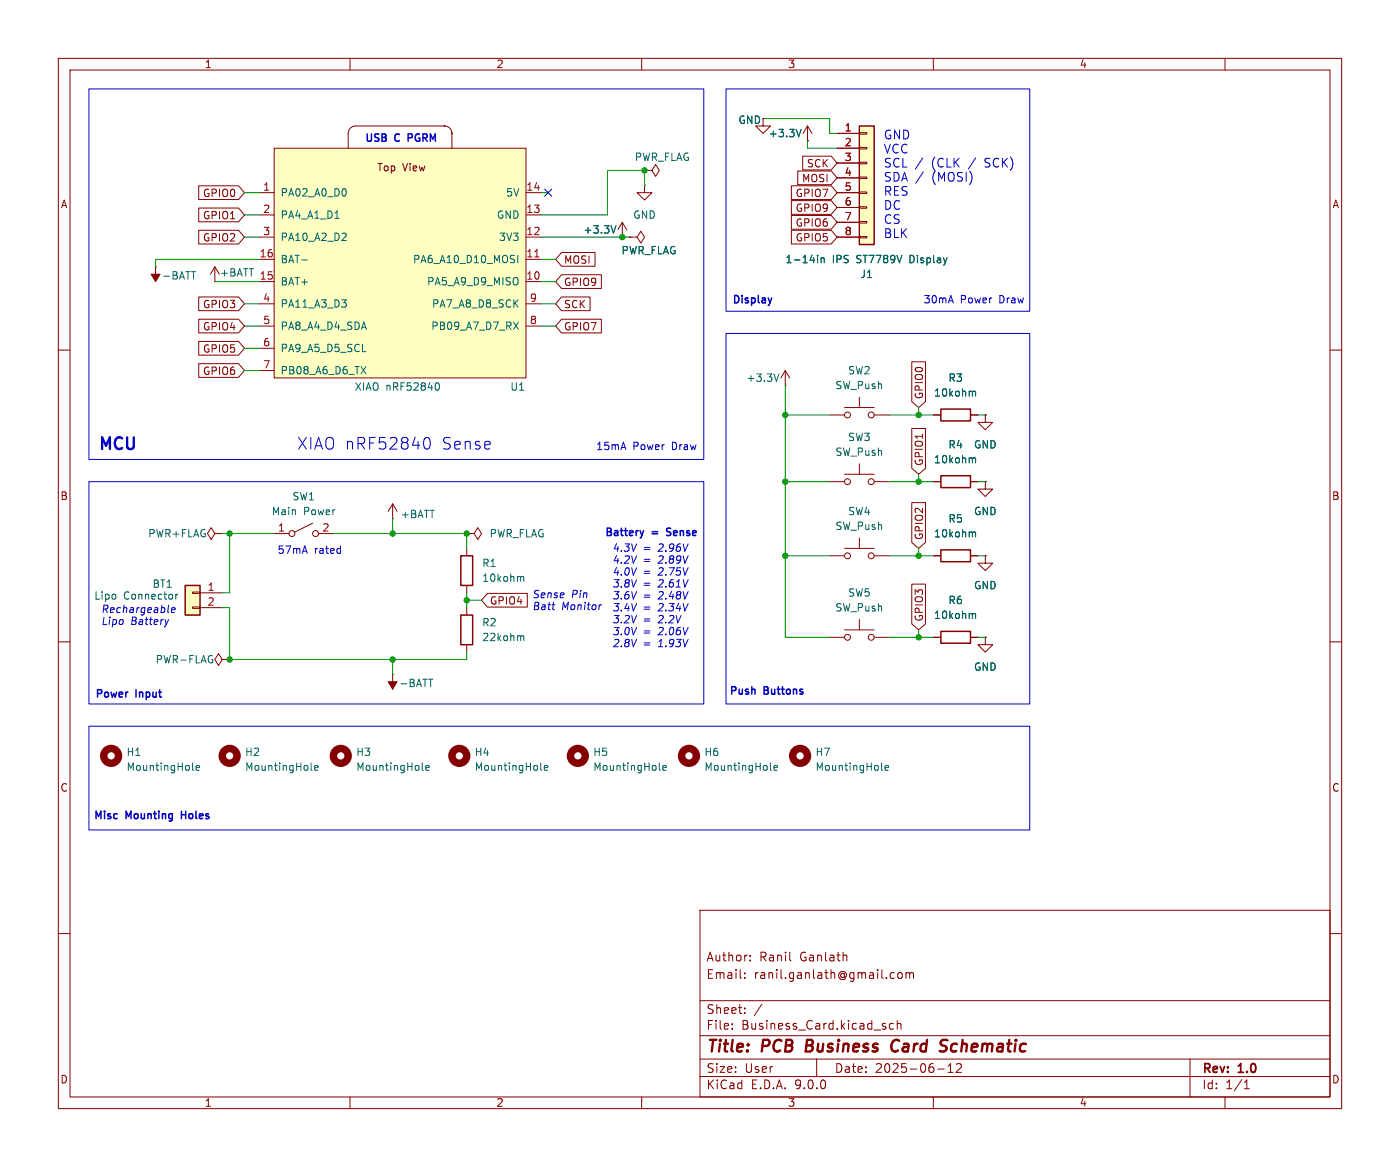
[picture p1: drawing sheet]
<svg xmlns="http://www.w3.org/2000/svg" width="240mm" height="200mm" viewBox="0 0 240 200" stroke-linecap="round" stroke-linejoin="round" font-family="sans-serif">
<g fill="none" stroke="#840000" stroke-width=".17">
<path d="M10 10h220v180h-220zM12 12h216v176h-216zM60 10v2M110 10v2M160 10v2M210 10v2M110.5 31.8v1.2h1.3l-1.3 1.3-1.3-1.3h1.3M110.5 31.8h.1M107.9 40.6h1.3l.7-1 .6 1-.6 1.1-.7-1.1M107.9 40.6h.1M10 60h2M134.6 66h.1"/>
<path d="M134.6 63.5l-.7 1.3M134.6 63.5l.8 1.3M134.6 63.5v2.5M228 60h2M160 82.6h1.3M166.4 82.6h1.2M168.9 82.6v1.2h1.3l-1.3 1.3-1.3-1.3h1.3M168.9 82.6h.1M10 110h2M142.2 109.2h2.6M144.8 108h5.1M147.3 106.2v1.8"/>
<path d="M149.9 109.2h2.5M228 110h2M120 156h108v32h-108zM10 160h2M120 177.5h108M120 171.5h108M125.5 176.2v.2M125.5 175.5v.1M127.7 173.5v.2M127.7 166.8v.1M127.7 167.5v.2M127.7 172.8v.1"/>
<path d="M128.6 164.5v.2M128.6 163.8v.1M130.6 172.1l-1.3 1.9M135.5 164.6l.1 .1M145 163.7l.2 .2v.8M151.7 175.9l.2 .2-.2 .3M151.7 175.4l.1 .1M152.7 167.6h.6M152.7 166.8h.6M153.2 175.5l-.5-.1-.2 .3v.4l.1 .2h.6M153.8 175.5l.2-.1 .4 .1 .1 .9M153.8 174.9v1.5"/>
<path d="M154 166.8l.4-.1 .3 .3v.4l-.3 .3-.4-.1-.1-.2v-.4zM155.3 166.8l.4-.1 .3 .2M155.3 166.7v1M156 166.9l.2-.2 .3 .1 .1 .9M156 166.9v.8M228 160h2M60 188v2M110 188v2M120 184.5h108M120 181.5h108M140 181.5v3M160 188v2"/>
<path d="M160.7 183.2h1.2M162.5 183.8h.9M162.5 182.7l.5-.4v1.5M164 182.4l.2-.1h.3l.2 .1 .1 .3-.1 .2-.8 .9h.9M204 181.5v6.5M210 188v2M213.3 186.6h.9M213.3 185.5l.4-.4v1.5"/>
<circle cx="145.3" cy="109.2" r=".51"/>
<circle cx="149.4" cy="109.2" r=".51"/>
</g>
<path d="M138.4 178.2l-.3 2h.8M153.8 178.2a1.13 1.13 0 0 0-1 .7 1.13 1.13 0 0 0 .3 1.2l.2 .1 .5-.1M161.7 178.2l.7 .1M161.9 179.3a.46 .46 0 0 1 .4 .4 .46 .46 0 0 1-.3 .4" fill="none" stroke="#840000" stroke-width=".4"/>
<path d="M133.5 64.1l-.4 1.2M166.8 78.5h.4v.8M132.1 131.8l.2 .2M132.7 131.6l.6-.1-.1-.3h-.3l-.2 .2v.6h.5" fill="none" stroke="#006464" stroke-width=".17"/>
<path d="M161.3 81.5h5.1v2.1h-5.1z" fill="none" stroke="#840000" stroke-width=".25"/>
<circle cx="118.1" cy="129.5" r="1.27" fill="none" stroke="#840000" stroke-width="1.3"/>
<path d="M47 25.4h43.2v39.4h-43.2z" fill="#ffffc2"/>
<g fill="none" stroke="#840000" stroke-width=".17">
<path d="M44.4 33h2.6M44.4 36.8h2.6M47 25.4h43.2v39.4h-43.2zM59.7 25.4v-2.5a1.27 1.27 0 0 1 1.3-1.3h15.2a1.27 1.27 0 0 1 1.3 1.3v2.5M90.2 33h2.5M90.2 36.8h2.5M110.5 29.2h1.3l.6-1 .6 1-.6 1-.6-1M110.5 29.2h.1M44.4 40.6h2.6M44.4 44.5h2.6M44.4 48.3h2.6M44.4 52.1h2.6"/>
<path d="M44.4 55.9h2.6M44.4 59.7h2.6M90.2 40.6h2.5M90.2 44.5h2.5M90.2 48.3h2.5M90.2 52.1h2.5M90.2 55.9h2.5M44.4 63.5h2.6M160 71.1h1.3M166.4 71.1h1.2M80 91.4h1.3l.6-1 .6 1-.6 1.1-.6-1.1M80 91.4h.1"/>
<path d="M38.1 113l-.6-1-.7 1 .7 1 .6-1h1.3M39.4 113h.1M67.3 115.6h.1M67.3 115.6v2.5"/>
</g>
<g fill="#840000" stroke="#840000" stroke-width=".17">
<path d="M66.5 116.8h1.6l-.8 1.3z"/>
<circle cx="76.2" cy="21.6" r=".08"/>
<circle cx="77.5" cy="22.9" r=".08"/>
</g>
<g fill="none" stroke="#006464" stroke-width=".17">
<path d="M57.4 37.4h.7M59.2 32.5l.2 .3-.2 .7M51.7 44.5h1M58.6 51.4h.8l-.5 .5M59.2 40l.2 .2-.1 .3-.7 .7h.8M59.2 51.9l.2 .2-.2 .5M88 55.2l.9 1.3M88.8 43.8v1.2M88.9 55.2l-.9 1.3M61.9 62.8l.8 1.3M62.7 62.8l-.8 1.3M74.9 65.6a.68 .68 0 0 1 .4 .6 .68 .68 0 0 1-.4 .7"/>
<path d="M166.8 67.1h.4v.8M36.2 113.1h.3v.4l-.3 .1M36.3 112.3l.1 .1M73.5 116.4h.7M33 131.8l.2 .2M33.6 131.6l.6-.1v-.3h-.4l-.2 .2 .1 .6h.5M53.3 131.8l.2 .2M53.9 131.6l.6-.1v-.3h-.4l-.2 .2 .1 .6h.5"/>
</g>
<path d="M91.7 44h.7" fill="none" stroke="#a90000" stroke-width=".17"/>
<g fill="none" stroke="#840000" stroke-width="1.3">
<circle cx="19" cy="129.5" r="1.27"/>
<circle cx="39.4" cy="129.5" r="1.27"/>
</g>
<path d="M161.3 70.1h5.1v2h-5.1z" fill="none" stroke="#840000" stroke-width=".25"/>
<path d="M147.3 21.6h2.6v20.3h-2.6z" fill="#ffffc2"/>
<path d="M147.3 21.6h2.6v20.3h-2.6zM79 95.3h2v5h-2z" fill="none" stroke="#840000" stroke-width=".25"/>
<g fill="none" stroke="#840000" stroke-width=".17">
<path d="M130.8 20.3v1.3h1.3l-1.3 1.3-1.3-1.3h1.3M138.4 24.1h.1M138.4 21.6l-.7 1.3M138.4 21.6l.8 1.3M138.4 21.6v2.5M143.5 22.9h3.8M143.5 25.4h3.8M143.5 27.9h3.8M143.5 30.5h3.8M143.5 33h3.8M143.5 35.6h3.8M143.5 38.1h3.8"/>
<path d="M147.3 22.7h1.3v.3h-1.3zM147.3 25.3h1.3v.2h-1.3zM147.3 27.8h1.3v.3h-1.3zM147.3 30.4h1.3v.2h-1.3zM147.3 32.9h1.3v.2h-1.3zM147.3 35.4h1.3v.3h-1.3zM147.3 38h1.3v.2h-1.3zM143.5 40.6h3.8M147.3 40.5h1.3v.3h-1.3zM142.2 71.1h2.6M144.8 69.9h5.1M147.3 68.1v1.8"/>
<path d="M149.9 71.1h2.5M168.9 71.1v1.3h1.3l-1.3 1.3-1.3-1.3h1.3M168.9 71.1h.1M47 91.4h2.5M53.6 89.7l-3.1 1.5M54.6 91.4h2.5M67.3 88.9h.1M67.3 86.4l-.8 1.2M67.3 86.4l.8 1.2M67.3 86.4v2.5M80 94v1.3M80 100.3v1.3"/>
<circle cx="145.3" cy="71.1" r=".51"/>
<circle cx="149.4" cy="71.1" r=".51"/>
<circle cx="50" cy="91.4" r=".51"/>
<circle cx="54.1" cy="91.4" r=".51"/>
</g>
<path d="M137.3 22.2l-.4 1.2M140.2 43.8v.1M140.2 44.2v.8M140.8 44.2v.8M140.8 44.3l.1-.1h.3l.1 .8M89.3 98.9h.4l.1 .7M72.4 131.8l.2 .2M73 131.6l.6-.1-.1-.3h-.3l-.2 .2v.6h.5" fill="none" stroke="#006464" stroke-width=".17"/>
<circle cx="58.4" cy="129.5" r="1.27" fill="none" stroke="#840000" stroke-width="1.3"/>
<path d="M31.7 100.3h2.6v5.1h-2.6z" fill="#ffffc2"/>
<path d="M161.3 94.2h5.1v2.1h-5.1zM31.7 100.3h2.6v5.1h-2.6zM79 105.4h2v5.1h-2zM161.3 108.2h5.1v2h-5.1z" fill="none" stroke="#840000" stroke-width=".25"/>
<g fill="none" stroke="#840000" stroke-width=".17">
<path d="M34.1 31.8h6.8l1 1.2-1 1.2h-6.8zM34.1 35.7h6.8l1 1.1-1 1.2h-6.8zM34.1 39.5h6.8l1 1.1-1 1.2h-6.8zM106.7 38.1l-.8 1.3M106.7 38.1l.7 1.3M106.7 38.1v2.5M135.7 34.4h6.8l1 1.2-1 1.1h-6.8zM135.7 36.9h6.8l1 1.2-1 1.2h-6.8zM135.7 39.5h6.8l1 1.1-1 1.2h-6.8zM135.7 31.8h6.8l1 1.2-1 1.2h-6.8zM136.8 29.3h5.7l1 1.2-1 1.2h-5.7zM137.6 26.8h4.9l1 1.1-1 1.2h-4.9z"/>
<path d="M138.4 24.1h.1M143.5 22.9h3.8M143.5 25.4h3.8M143.5 27.9h3.8M143.5 30.5h3.8M143.5 33h3.8M143.5 35.6h3.8M143.5 38.1h3.8M26.7 45.7h.1M26.7 45.7v2.6M34.1 58.5h6.8l1 1.2-1 1.2h-6.8zM34.1 54.7h6.8l1 1.2-1 1.2h-6.8z"/>
<path d="M34.1 50.9h6.8l1 1.2-1 1.1h-6.8zM36.8 48.3h.1M36.8 45.7l-.7 1.3M36.8 45.7l.8 1.3M36.8 45.7v2.6M96.3 43.3h5.7v2.3h-5.7l-1.1-1.1zM96.3 54.7h6.8v2.4h-6.8l-1.1-1.2zM96.3 47.1h6.8v2.3h-6.8l-1.1-1.1zM96.3 50.9h4.9v2.3h-4.9l-1.1-1.1zM106.7 40.6h.1M107.9 40.6h.1M143.5 40.6h3.8"/>
<path d="M34.1 62.3h6.8l1 1.2-1 1.2h-6.8zM147.3 79.5v1.8M156.3 73.4h2.4v6.9l-1.2 1-1.2-1zM156.3 62h2.4v6.8l-1.2 1.1-1.2-1.1zM160 71.1h1.3M166.4 71.1h1.2M168.9 71.1h.1M36.8 91.4l-.6-1-.6 1 .6 1.1 .6-1.1h1.3M38.1 91.4h.1M142.2 82.6h2.6M142.2 95.3h2.6M144.8 81.3h5.1"/>
<path d="M144.8 94h5.1M147.3 92.2v1.8M149.9 82.6h2.5M149.9 95.3h2.5M156.3 86.1h2.4v6.9l-1.2 1-1.2-1zM160 82.6h1.3M160 95.3h1.3M166.4 82.6h1.2M166.4 95.3h1.2M168.9 95.3v1.2h1.3l-1.3 1.3-1.3-1.3h1.3M168.9 95.3h.1M168.9 82.6h.1"/>
<path d="M33 101.5h1.3v.2h-1.3zM33 104h1.3v.3h-1.3zM34.3 101.6h3.8M34.3 104.1h3.8M80 104.1v1.3M80 110.5v1.3M83.6 101.7h6.8v2.3h-6.8l-1.1-1.1zM156.3 100.1h2.4v6.8l-1.2 1.1-1.2-1.1zM160 109.2h1.3M166.4 109.2h1.2M168.9 109.2v1.3h1.3l-1.3 1.3-1.3-1.3h1.3M168.9 109.2h.1"/>
<circle cx="145.3" cy="95.3" r=".51"/>
<circle cx="145.3" cy="82.6" r=".51"/>
<circle cx="149.4" cy="95.3" r=".51"/>
<circle cx="149.4" cy="82.6" r=".51"/>
</g>
<g fill="none" stroke="#006464" stroke-width=".17">
<path d="M105.6 38.7l-.4 1.2M137.3 22.2l-.4 1.2M32.8 46.6h.7M140.2 43.8v.1M140.2 44.2v.8M140.8 44.2v.8M140.8 44.3l.1-.1h.3l.1 .8M166.8 67.1h.4v.8M166.8 78.5h.4v.8M166.8 91.2h.4v.8M30.1 101.8v.9M30.5 101.8l-.4 .3"/>
<path d="M89.3 109h.4l.1 .8M166.8 105.2h.4v.8M92.7 131.8l.2 .2M93.3 131.6l.6-.1-.1-.3h-.3l-.2 .2 .1 .6h.4M113 131.8l.2 .2M113.6 131.6l.6-.1v-.3h-.4l-.2 .2 .1 .6h.5M151.1 131.8l.2 .2M151.7 131.6l.6-.1v-.3h-.4l-.2 .2 .1 .6h.5"/>
</g>
<g fill="none" stroke="#840000" stroke-width="1.3">
<circle cx="78.7" cy="129.5" r="1.27"/>
<circle cx="99.1" cy="129.5" r="1.27"/>
<circle cx="137.2" cy="129.5" r="1.27"/>
</g>
<path d="M25.9 47h1.5l-.7 1.3z" fill="#840000" stroke="#840000" stroke-width=".17"/>
<g fill="none" stroke="#009600" stroke-width=".17">
<path d="M41.9 36.8h2.5M41.9 33h2.5M92.7 33h1.3M110.5 31.8v-2.6h-6.4v7.6h-11.4M130.8 20.3h11.4v2.6h1.3M138.4 24.1v1.3h5.1M36.8 48.3h7.6M41.9 55.9h2.5M41.9 52.1h2.5M41.9 40.6h2.5M41.9 59.7h2.5M44.4 44.5h-17.7v1.2"/>
<path d="M92.7 55.9h2.5M92.7 52.1h2.5M92.7 44.5h2.5M92.7 48.3h2.5M92.7 40.6h15.2M41.9 63.5h2.5M134.6 71.1h7.6M134.6 66v43.2h7.6M152.4 71.1h7.6M157.5 69.9v1.2M167.6 71.1h1.3M38.1 91.4h8.9"/>
<path d="M39.4 91.4v10.2h-1.3M57.1 91.4h22.9v2.6M67.3 88.9v2.5M134.6 95.3h7.6M134.6 82.6h7.6M152.4 95.3h7.6M152.4 82.6h7.6M157.5 81.3v1.3M157.5 94v1.3M167.6 95.3h1.3M167.6 82.6h1.3M38.1 104.1h1.3v8.9h40.6v-1.2"/>
<path d="M67.3 113v2.6M80 101.6v2.5M80 102.9h2.5M152.4 109.2h7.6M157.5 108v1.2M167.6 109.2h1.3"/>
</g>
<path d="M93.4 32.4l1.2 1.2M94.6 32.4l-1.2 1.2" fill="none" stroke="#000084" stroke-width=".17"/>
<path d="M70 23.6h.5M70.5 22.9h-.5v1.3M110.3 90.9l-.3 .9M114.3 91.7l.1 .1M114.3 90.6v.4M31.1 139v1.3M31.1 139.6h.7" fill="none" stroke="#0000c2" stroke-width=".25"/>
<path d="M15.2 15.2h105.4v63.5h-105.4zM124.5 15.2h52v38.1h-52zM158.2 27.1l-1.3 1.9M158.3 29.5l-1.3 1.9M124.5 57.2h52v63.5h-52zM72.9 75.1a.47 .47 0 0 1 .8 .2 1.03 1.03 0 0 1-.6 1.7l-.2-.1M15.2 82.6h105.4v38.1h-105.4zM28.9 106.2l-.4 .8M29.4 104.6l.6-.2v-.2l-.4-.1-.2 .2v.6h.5M94.7 103.6h.4M103.1 103.6l-.2 .1M15.2 124.5h161.3v17.7h-161.3z" fill="none" stroke="#0000c2" stroke-width=".17"/>
<g fill="#009600" stroke="#009600" stroke-width=".17">
<circle cx="157.5" cy="82.6" r=".46"/>
<circle cx="157.5" cy="95.3" r=".46"/>
<circle cx="134.6" cy="95.3" r=".46"/>
<circle cx="134.6" cy="82.6" r=".46"/>
<circle cx="134.6" cy="71.1" r=".46"/>
<circle cx="157.5" cy="71.1" r=".46"/>
<circle cx="106.7" cy="40.6" r=".46"/>
<circle cx="157.5" cy="109.2" r=".46"/>
<circle cx="110.5" cy="29.2" r=".46"/>
<circle cx="80" cy="91.4" r=".46"/>
<circle cx="67.3" cy="91.4" r=".46"/>
<circle cx="39.4" cy="113" r=".46"/>
<circle cx="39.4" cy="91.4" r=".46"/>
<circle cx="67.3" cy="113" r=".46"/>
<circle cx="80" cy="102.9" r=".46"/>
</g>
<g font-size="2.8" fill="#0000c2">
<text x="16.8" y="77.2">MCU</text>
<text x="50.8" y="77.2">XIAO nRF52840</text>
<text x="75.7" y="77.2">Sense</text>
</g>
<g font-size="2.8" fill="#840000">
<text x="121" y="180.9">Title:</text>
<text x="130.7" y="180.9">PCB</text>
<text x="139" y="180.9">Business</text>
<text x="154.4" y="180.9">Card</text>
<text x="163.6" y="180.9">Schematic</text>
</g>
<g font-size="2.1" fill="#0000c2">
<text x="151.4" y="24">GND</text>
<text x="151.4" y="26.4">VCC</text>
<text x="151.4" y="28.8">SCL /</text>
<text x="159.7" y="28.8">(CLK</text>
<text x="166.3" y="28.8">/</text>
<text x="169.2" y="28.8">SCK)</text>
<text x="151.4" y="31.2">SDA /</text>
<text x="151.4" y="33.7">RES</text>
<text x="159.8" y="31.2">(MOSI)</text>
<text x="151.4" y="36.1">DC</text>
<text x="151.4" y="38.5">CS</text>
<text x="151.4" y="40.9">BLK</text>
</g>
<g font-size="2.1" fill="#840000">
<text x="121" y="168">Email:</text>
<text x="121" y="165">Author:</text>
<text x="129.2" y="168">ranil.ganlath@gmail.com</text>
<text x="130.2" y="165">Ranil</text>
<text x="137.2" y="165">Ganlath</text>
<text x="121" y="174">Sheet:</text>
<text x="121" y="176.7">File:</text>
<text x="127.1" y="176.7">Business_Card.kicad_sch</text>
<text x="121" y="184.1">Size:</text>
<text x="127.7" y="184.1">User</text>
<text x="143" y="184.1">Date:</text>
<text x="150" y="184.1">2025-06-12</text>
<text x="206" y="184.3">Rev:</text>
<text x="212.4" y="184.3">1.0</text>
<text x="121" y="186.9">KiCad</text>
<text x="128.7" y="186.9">E.D.A.</text>
<text x="136.3" y="186.9">9.0.0</text>
<text x="206" y="186.9">Id:</text>
<text x="210.1" y="186.9">1/1</text>
</g>
<g font-size="1.8" fill="#840000">
<text x="35" y="11.9">1</text>
<text x="85" y="11.9">2</text>
<text x="135" y="11.9">3</text>
<text x="185" y="11.9">4</text>
<text x="126.5" y="21.4">GND</text>
<text x="64.6" y="29.6">Top</text>
<text x="69" y="29.6">View</text>
<text x="138.2" y="28.9">SCK</text>
<text x="10.3" y="35.9">A</text>
<text x="34.7" y="34">GPIO0</text>
<text x="136.3" y="34">GPIO7</text>
<text x="137.4" y="31.4">MOSI</text>
<text x="228.3" y="35.9">A</text>
<text x="34.7" y="37.8">GPIO1</text>
<text x="34.7" y="41.6">GPIO2</text>
<text x="136.3" y="36.5">GPIO9</text>
<text x="136.3" y="39.1">GPIO6</text>
<text x="136.3" y="41.6">GPIO5</text>
<text x="96.6" y="45.4">MOSI</text>
<text x="34.7" y="53">GPIO3</text>
<text x="96.6" y="49.2">GPIO9</text>
<text x="96.6" y="53">SCK</text>
<text x="34.7" y="56.8">GPIO4</text>
<text x="96.6" y="56.8">GPIO7</text>
<text x="34.7" y="60.6">GPIO5</text>
<text x="34.7" y="64.5">GPIO6</text>
<text x="158.4" y="68.5" transform="rotate(-90 158.4 68.5)">GPIO0</text>
<text x="158.4" y="79.9" transform="rotate(-90 158.4 79.9)">GPIO1</text>
<text x="10.3" y="85.9">B</text>
<text x="228.3" y="85.9">B</text>
<text x="158.4" y="92.6" transform="rotate(-90 158.4 92.6)">GPIO2</text>
<text x="83.9" y="103.8">GPIO4</text>
<text x="158.4" y="106.6" transform="rotate(-90 158.4 106.6)">GPIO3</text>
<text x="10.3" y="135.9">C</text>
<text x="228.3" y="135.9">C</text>
<text x="10.3" y="185.9">D</text>
<text x="228.3" y="185.9">D</text>
<text x="35" y="189.9">1</text>
<text x="85" y="189.9">2</text>
<text x="135" y="189.9">3</text>
<text x="185" y="189.9">4</text>
</g>
<g font-size="1.8" fill="#006464">
<text x="131.7" y="23.7">+3.3V</text>
<text x="108.7" y="27.8">PWR_FLAG</text>
<text x="48" y="33.9">PA02_A0_D0</text>
<text x="86.7" y="33.9">5V</text>
<text x="48" y="37.7">PA4_A1_D1</text>
<text x="48" y="41.5">PA10_A2_D2</text>
<text x="85.1" y="37.7">GND</text>
<text x="85.4" y="41.5">3V3</text>
<text x="99.9" y="40.2">+3.3V</text>
<text x="108.5" y="37.7">GND</text>
<text x="37.6" y="47.6">+BATT</text>
<text x="48" y="45.3">BAT-</text>
<text x="70.7" y="45.3">PA6_A10_D10_MOSI</text>
<text x="106.4" y="43.8">PWR_FLAG</text>
<text x="134.5" y="45.3">1-14in</text>
<text x="142.7" y="45.3">IPS</text>
<text x="146.9" y="45.3">ST7789V</text>
<text x="147.4" y="47.9">J1</text>
<text x="156.2" y="45.3">Display</text>
<text x="27.7" y="48.1">-BATT</text>
<text x="48" y="49.1">BAT+</text>
<text x="48" y="52.9">PA11_A3_D3</text>
<text x="73.1" y="49.1">PA5_A9_D9_MISO</text>
<text x="74" y="52.9">PA7_A8_D8_SCK</text>
<text x="48" y="56.7">PA8_A4_D4_SDA</text>
<text x="73.8" y="56.7">PB09_A7_D7_RX</text>
<text x="48" y="60.6">PA9_A5_D5_SCL</text>
<text x="48" y="64.4">PB08_A6_D6_TX</text>
<text x="127.9" y="65.6">+3.3V</text>
<text x="145.3" y="64.4">SW2</text>
<text x="162.5" y="65.6">R3</text>
<text x="60.7" y="67.2">XIAO nRF52840</text>
<text x="87.4" y="67.2">U1</text>
<text x="143.1" y="66.9">SW_Push</text>
<text x="160" y="68.2">10kohm</text>
<text x="145.3" y="75.8">SW3</text>
<text x="162.5" y="77.1">R4</text>
<text x="166.9" y="77.1">GND</text>
<text x="143.1" y="78.3">SW_Push</text>
<text x="160" y="79.6">10kohm</text>
<text x="46.5" y="88.5">Main</text>
<text x="50" y="86">SW1</text>
<text x="52" y="88.5">Power</text>
<text x="68.6" y="89">+BATT</text>
<text x="145.3" y="88.5">SW4</text>
<text x="162.5" y="89.8">R5</text>
<text x="166.9" y="88.5">GND</text>
<text x="25.3" y="92.3">PWR+FLAG</text>
<text x="83.8" y="92.3">PWR_FLAG</text>
<text x="143.1" y="91">SW_Push</text>
<text x="160" y="92.3">10kohm</text>
<text x="26.1" y="100.9">BT1</text>
<text x="82.6" y="97.4">R1</text>
<text x="82.6" y="99.9">10kohm</text>
<text x="166.9" y="101.2">GND</text>
<text x="21.2" y="103">Connector</text>
<text x="82.6" y="107.5">R2</text>
<text x="143.1" y="105">SW_Push</text>
<text x="145.3" y="102.5">SW5</text>
<text x="160" y="106.3">10kohm</text>
<text x="162.5" y="103.7">R6</text>
<text x="26.6" y="113.9">PWR-FLAG</text>
<text x="82.6" y="110.1">22kohm</text>
<text x="68.3" y="118">-BATT</text>
<text x="166.9" y="115.2">GND</text>
<text x="21.6" y="129.8">H1</text>
<text x="41.9" y="129.8">H2</text>
<text x="61" y="129.8">H3</text>
<text x="81.3" y="129.8">H4</text>
<text x="101.6" y="129.8">H5</text>
<text x="120.7" y="129.8">H6</text>
<text x="139.7" y="129.8">H7</text>
<text x="21.6" y="132.3">MountingHole</text>
<text x="41.9" y="132.3">MountingHole</text>
<text x="61" y="132.3">MountingHole</text>
<text x="81.3" y="132.3">MountingHole</text>
<text x="101.6" y="132.3">MountingHole</text>
<text x="120.7" y="132.3">MountingHole</text>
<text x="139.7" y="132.3">MountingHole</text>
</g>
<g font-size="1.8" fill="#a90000">
<text x="144.7" y="22.6">1</text>
<text x="144.7" y="25.1">2</text>
<text x="144.7" y="27.7">3</text>
<text x="45" y="32.8">1</text>
<text x="90.1" y="32.8">14</text>
<text x="144.7" y="30.2">4</text>
<text x="144.7" y="32.8">5</text>
<text x="144.7" y="35.3">6</text>
<text x="45" y="36.6">2</text>
<text x="45" y="40.4">3</text>
<text x="90.1" y="36.6">13</text>
<text x="90.1" y="40.4">12</text>
<text x="144.7" y="37.8">7</text>
<text x="144.7" y="40.4">8</text>
<text x="44.4" y="44.2">16</text>
<text x="90.1" y="44.2">11</text>
<text x="44.4" y="48">15</text>
<text x="45" y="51.8">4</text>
<text x="90.1" y="48">10</text>
<text x="90.7" y="51.8">9</text>
<text x="45" y="55.6">5</text>
<text x="45" y="59.4">6</text>
<text x="90.7" y="55.6">8</text>
<text x="45" y="63.2">7</text>
<text x="47.6" y="91.2">1</text>
<text x="55.2" y="91.2">2</text>
<text x="35.5" y="101.3">1</text>
<text x="35.5" y="103.9">2</text>
</g>
<g font-size="1.8" fill="#0000c2">
<text x="62.5" y="24.4">USB</text>
<text x="67.8" y="24.4">C</text>
<text x="70.5" y="24.4">PGRM</text>
<text x="125.5" y="52.1">Display</text>
<text x="158.2" y="52.1">30mA</text>
<text x="164.6" y="52.1">Power</text>
<text x="171.4" y="52.1">Draw</text>
<text x="102.1" y="77.2">15mA</text>
<text x="108.5" y="77.2">Power</text>
<text x="115.3" y="77.2">Draw</text>
<text x="47.5" y="95">57mA</text>
<text x="53.9" y="95">rated</text>
<text x="103.6" y="92">Battery</text>
<text x="104.9" y="94.6">4.3V</text>
<text x="110.2" y="94.6">=</text>
<text x="111.8" y="92">=</text>
<text x="112.9" y="94.6">2.96V</text>
<text x="114.9" y="92">Sense</text>
<text x="104.9" y="96.7">4.2V</text>
<text x="104.9" y="98.7">4.0V</text>
<text x="104.9" y="100.8">3.8V</text>
<text x="110.2" y="96.7">=</text>
<text x="110.2" y="98.7">=</text>
<text x="110.2" y="100.8">=</text>
<text x="112.9" y="96.7">2.89V</text>
<text x="112.9" y="98.7">2.75V</text>
<text x="112.9" y="100.8">2.61V</text>
<text x="16.1" y="103">Lipo</text>
<text x="17.3" y="105.1">Rechargeable</text>
<text x="17.3" y="107.2">Lipo</text>
<text x="22.4" y="107.2">Battery</text>
<text x="91.2" y="102.6">Sense</text>
<text x="91.2" y="104.7">Batt</text>
<text x="96.2" y="104.7">Monitor</text>
<text x="97.9" y="102.6">Pin</text>
<text x="104.9" y="102.8">3.6V</text>
<text x="104.9" y="104.9">3.4V</text>
<text x="104.9" y="106.9">3.2V</text>
<text x="110.2" y="102.8">=</text>
<text x="110.2" y="104.9">=</text>
<text x="110.2" y="106.9">=</text>
<text x="112.9" y="102.8">2.48V</text>
<text x="112.9" y="104.9">2.34V</text>
<text x="112.9" y="106.9">2.2V</text>
<text x="104.9" y="109">3.0V</text>
<text x="104.9" y="111">2.8V</text>
<text x="110.2" y="109">=</text>
<text x="110.2" y="111">=</text>
<text x="112.9" y="109">2.06V</text>
<text x="112.9" y="111">1.93V</text>
<text x="16.3" y="119.6">Power</text>
<text x="23.4" y="119.6">Input</text>
<text x="125" y="119.1">Push</text>
<text x="131" y="119.1">Buttons</text>
<text x="16" y="140.5">Misc</text>
<text x="21.7" y="140.5">Mounting</text>
<text x="31.7" y="140.5">Holes</text>
</g>
</svg>
